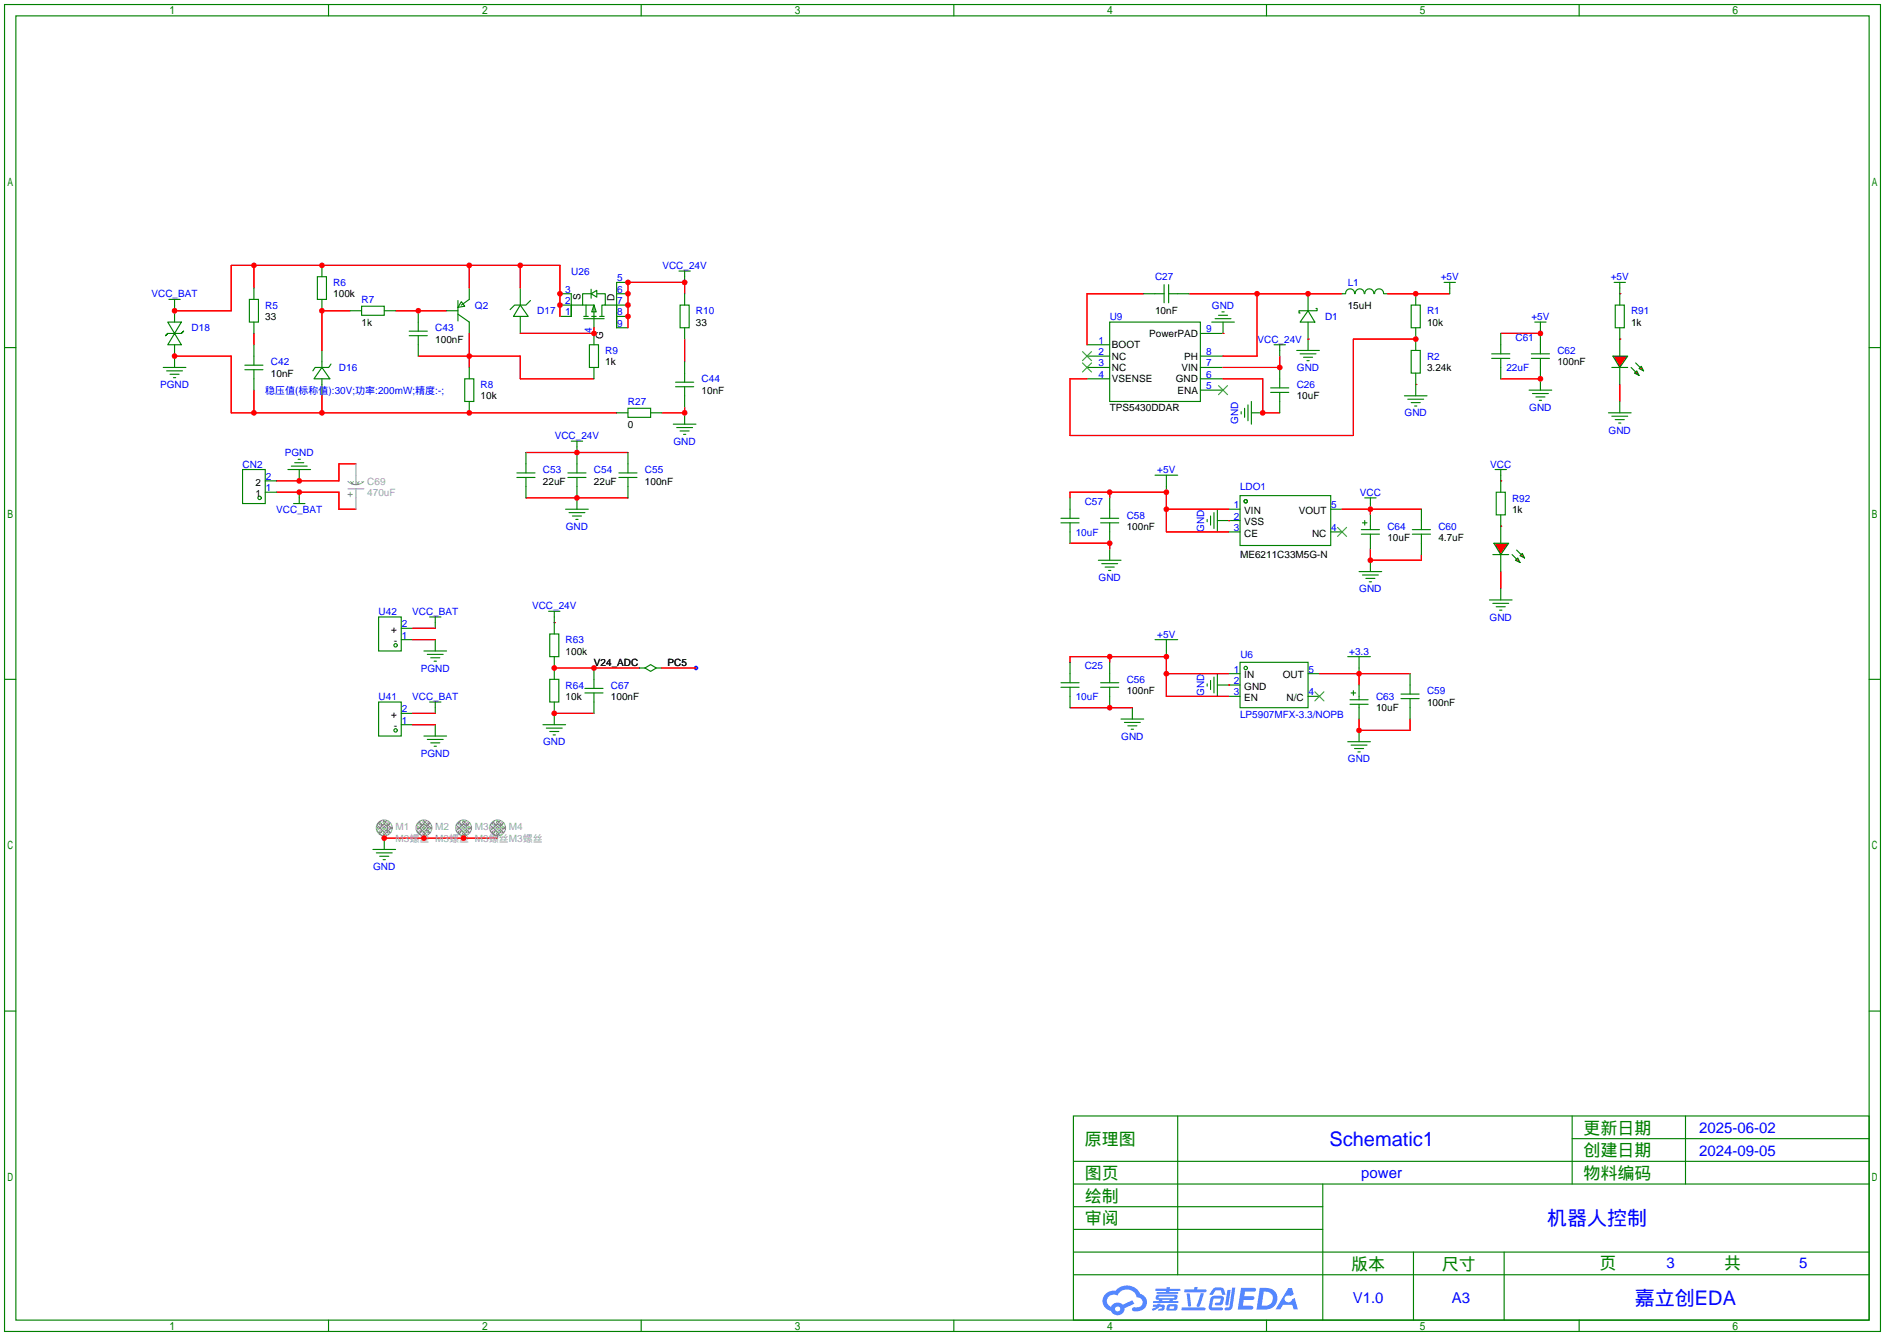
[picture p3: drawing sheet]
<svg xmlns="http://www.w3.org/2000/svg" width="422mm" height="299mm" viewBox="0 0 422 299" stroke-linecap="round" stroke-linejoin="round" font-family="sans-serif">
<circle cx="156" cy="149.6" r=".51" fill="#00f"/>
<g fill="none" stroke="#008000" stroke-width=".25">
<path d="M1 1h420.4v297.2h-420.4zM3.6 3.6h415.2v292.1h-415.2zM73.6 1v2.6M143.7 1v2.6M213.7 1v2.6M283.8 1v2.6M353.9 1v2.6M1 77.9h2.6M418.8 77.9h2.6M1 152.1h2.6M418.8 152.1h2.6M1 226.4h2.6"/>
<path d="M418.8 226.4h2.6M240.5 249.9h178.3v45.8h-178.3zM263.9 249.9v35.6M352.3 249.9v15.3M352.3 255h66.5M377.7 249.9v15.3M240.5 270.3h55.9M240.5 265.2h178.3M240.5 275.3h55.9M240.5 260.1h178.3M296.4 265.2v30.5M73.6 295.7v2.5"/>
<path d="M143.7 295.7v2.5M213.7 295.7v2.5M240.5 285.5h178.3M240.5 280.4h178.3M283.8 295.7v2.5M316.7 280.4v15.3M337.1 280.4v15.3M353.9 295.7v2.5"/>
</g>
<g fill="#5487ff">
<path d="M278.1 288.4h2.7a.48 .48 0 0 1 .7 .4 .48 .48 0 0 1-.7 .5h-1.8l-.2 1h1.9a.43 .43 0 0 1 .4 .5 .43 .43 0 0 1-.5 .4h-1.9l-.2 1.2h1.7a.45 .45 0 0 1 .6 .2 .45 .45 0 0 1-.2 .6l-3.2 .1z"/>
<path d="M288.7 288.5h.8l.4 1.4-.7 .4a.84 .84 0 0 0-1.2 .2 .84 .84 0 0 0 .3 1.2 .84 .84 0 0 0 1.1-.4l.1-.3 .6-.3 .7 2.5h-.9l-.3-1h-2.1l-.6 1h-1.1z"/>
<path d="M275.1 288.9h.7l-.5 3.2a.36 .36 0 0 1-.4 .3 .36 .36 0 0 1-.3-.4z"/>
<path d="M276.1 288.4h.7l-.6 4.3a1.13 1.13 0 0 1-1.8 .6l.2-.4 .7-.1 .2-.2z"/>
<path d="M271.8 288.7l.6-.3 1-.1a.77 .77 0 0 1 .9 .6l.3 .9-.2 .2h-.5l-.3-.9-.2-.1h-1l-.7 1h-.6z"/>
<path d="M271.4 290.5l.5-.3h1.7a.81 .81 0 0 1 .7 .5 .81 .81 0 0 1-.2 .9 .81 .81 0 0 1-.9 .8h-.7a.32 .32 0 0 1-.3-.4 .32 .32 0 0 1 .4-.3h.7l.3-.9-1.7 .1-.3 1.9h2.2a.32 .32 0 0 1 .3 .4 .32 .32 0 0 1-.4 .3h-2.3l-.4-.4-.1-.5z"/>
<path d="M264.8 292.8h5a.33 .33 0 0 1 .4 .4 .33 .33 0 0 1-.4 .3h-4.9l-.1-.2z"/>
<path d="M269.1 289.6h.7l-.6 2.1a.98 .98 0 0 1-.8 1l-.3-.3z"/>
<path d="M265.9 289.7h.7l.3 2.6a.34 .34 0 0 1-.3 .3 .34 .34 0 0 1-.4-.2z"/>
<path d="M265.4 288.8h2.2l.2-.6h.6l-.1 .6h1.8a.32 .32 0 0 1 .3 .3 .32 .32 0 0 1-.4 .3h-4.5l-.1-.1z"/>
<path d="M258.4 292.2h.9l.1-.2h.7l-.1 .2h.9l.1 .2-.1 .9-1.3 .2v-.4h.6l.1-.4a.68 .68 0 0 0-.9 .4l-1.1 .5-.2-.5 1-.4h-.8z"/>
<path d="M259 288.6h2.4l.1-.3h.7l-.1 .3h2.2l.3 .3-.3 .2h-2.2l-.1 .3h1.8l.2 .2-.2 .2h-4.5l-.1-.4h2l.1-.3h-2.3l-.1-.1z"/>
<path d="M282.3 288.4l-.7 4.9h1.6a2.5 2.5 0 0 0 3.1-2.5 2.5 2.5 0 0 0-3.1-2.4zM283.2 289.3a1.65 1.65 0 0 1 2 1.7 1.65 1.65 0 0 1-2.2 1.4h-.3z"/>
<path d="M259.1 290.2l-.1 .7 .6 .2 .1 .3h-1.3l.1 .4h5.4l.2-.2-.2-.2h-1.2l.2-.3a.7 .7 0 0 0 .8-.2 .7 .7 0 0 0 0-.9h-4.1zM259.7 290.4l3.5 .1-.2 .3h-3.2zM260.4 291.1h1.7l-.2 .3h-1.4z"/>
<path d="M261.6 292.3a1.05 1.05 0 0 0-.1 1.2 2.91 2.91 0 0 0 2.2-.2 .98 .98 0 0 0 0-1.1l-1.6-.1zM262.2 292.6h.8l.1 .3-.2 .2h-.8z"/>
<path d="M247.8 289.7a2.23 2.23 0 0 0-.6 2.3 2.23 2.23 0 0 0 1.8 1.6 1.58 1.58 0 0 0 1.7 1 1.58 1.58 0 0 0 1.3-1.6l2.2-1-.5-.8-2.1 1a1.65 1.65 0 0 0-2.6 .5 1.47 1.47 0 0 1-.8-2.1 1.47 1.47 0 0 1 2.2-.4 2.3 2.3 0 0 1 2.3-1.4 2.3 2.3 0 0 1 2.1 1.8 1.12 1.12 0 0 1 1.3 1 1.12 1.12 0 0 1-1.2 1.2h-.7a.45 .45 0 0 0-.5 .3 .45 .45 0 0 0 .4 .6 2.21 2.21 0 0 0 2.2-.6 2.21 2.21 0 0 0 .5-2.3 2.13 2.13 0 0 0-1.3-1 3.3 3.3 0 0 0-5.5-.7l-1.2 .1zM249.9 293.2a.57 .57 0 0 1 1.1 0 .57 .57 0 0 1-1.1 0z"/>
</g>
<g fill="none" stroke="#008000" stroke-width=".25">
<path d="M37.6 74.7l-.5 .5 .5-.5M37.6 72.1h3l-1.5 2.6zM37.6 74.7h3M37.8 67.1h2.6M39.1 74.7l1.5 2.5h-3zM39.1 67.1v5M39.1 77.2v5.1M40.6 74.7l.5-.5-.5 .5M72.1 78.5v3.8M100.1 69.6h2.5M102.6 70.4l2.6 1.7v2.6M102.6 67.3v4.6"/>
<path d="M103.4 67.6l.7 1-1.5 .2zM105.2 64.5v2.6l-1.8 1.2M116.6 68.3l1.8 2.6h-3.3zM116.6 64.5v3.8M116.6 70.9v3.8M118.9 67.3l-1 1h-2.6l-1 1M125.5 65.8h2.5v5.1v-2.6h2.6M125.5 70.9h2.5M125.5 68.3h2.5M130.8 71.4h4.6M130.8 70.9h1M131.3 68.3v2.6"/>
<path d="M132.3 65.8h-1.7v2.5h2.5v5.1M132.5 65.8l1.2-.8v1.5zM132.5 64.8v2M132.6 70.9h1M133.1 68.3l.5 1.6h-1zM133.9 65.8h1.7v2.5h-.7v2.6M134.4 70.9h1M138.2 65.8h2.5M138.2 70.9h2.5M138.2 68.3h2.5M138.2 73.4h2.5M140.7 63.2h-2.5v10.2v-5.1h-2.6"/>
<path d="M152.1 60.7h2.6M153.4 60.7v2.5M243.6 77.2h5.1M243.6 79.8h5.1M248.7 72.1h20.3v17.8h-20.3zM269 79.8h5.1M271.5 72.1h5.1M272.3 71.4h3.5M273 70.6h2.1M273.8 69.9h.5M274.1 72.1v2.6h-5.1M285.5 77.2h2.5"/>
<path d="M286.8 77.2v2.6M290.6 78.5h5.1M291.3 79.2h3.6M293.1 69.6l1.5 2.5h-3.3zM293.1 69.6h-2v.5h.2M293.1 65.8v3.8M293.1 72.1v6.4M294.9 69.1h.2v.5h-2M303.6 65.8a1.01 1.01 0 0 0-1.1-1.1 1.01 1.01 0 0 0-1 1.1h-.8M303.7 65.8a1.01 1.01 0 0 1 1-1.1 1.01 1.01 0 0 1 1 1.1M305.8 65.8a1.01 1.01 0 0 1 1-1.1 1.01 1.01 0 0 1 1.1 1.1M308 65.8a1.01 1.01 0 0 1 1-1.1 1.01 1.01 0 0 1 1 1.1"/>
<path d="M310.1 65.8h.8M323.6 63.2h2.5M324.9 63.2v2.6M343.9 72.1h2.6M345.2 72.1v2.6M363 75.9v3.9M36.6 82.3h5.1M37.3 83.1h3.6M38.1 83.8h2M38.9 84.6h.5M72.1 82.3l1.8 2.5h-3.5zM72.1 84.8v3.8"/>
<path d="M74.2 81.5l-.5 .8h-3.1l-.5 .8M128 98.8h2.6M129.3 98.8v2.5M150.9 95h5.1M151.6 95.8h3.6M152.4 96.5h2M153.2 97.3h.5M153.4 92.5v2.5M243.6 82.3h5.1M243.6 84.8h5.1M269 82.3h5.1M269 84.8h5.1"/>
<path d="M269 87.4h5.1M278.1 92.2v.5M278.9 91.4v2.1M279.7 90.7v3.5M280.4 92.5h2.6M280.4 89.9v5.1M292.1 80h2M292.9 80.8h.5M314.7 88.6h5.1M315.5 89.4h3.5M316.2 90.2h2.1M317 90.9h.5"/>
<path d="M317.2 86.1v2.5M342.6 87.4h5.1M343.4 88.1h3.6M344.2 88.9h2M344.9 89.7h.5M345.2 84.8v2.6M361.2 82.3h3.5M363 82.3v3.8M54.4 105.2h5v7.6h-5zM59.4 110.2h2.6M59.4 107.7h2.6M64.5 105.2h5.1"/>
<path d="M65.3 104.4h3.5M65.8 112.8h2.5M66 103.6h2.1M66.8 102.9h.5M67.1 105.2v2.5M67.1 110.2v2.6M126.7 114h5.1M127.5 114.8h3.6M128.3 115.6h2M129 116.3h.5M129.3 111.5v2.5M258.8 106.4h5.1"/>
<path d="M261.4 106.4v3.8M270.5 116.3v.5M271.3 115.6v2M272 114.8v3.6M272.8 114v5.1M272.8 116.6h5.1M275.3 114h2.6M275.3 119.1h2.6M277.9 111h20.3v11.2h-20.3zM298.2 114h2.5M298.2 119.1h2.5M305.1 118.6h4"/>
<path d="M305.1 119.6h4M305.3 117.1h1M305.8 111.5h2.6M305.8 116.6v1M307.1 111.5v2.5M307.1 115.3v3.3M307.1 119.6v3.3M84.8 138.2h5.1v7.6h-5.1zM96.3 138.2h2.5M97.5 138.2v2.5M122.9 136.9h2.6M124.2 136.9v2.5"/>
<path d="M246.1 125.5h5.1M246.9 126.2h3.5M247.6 127h2.1M248.4 127.8h.5M248.7 122.9v2.6M304.5 128h5.1M305.3 128.8h3.6M306.1 129.5h2M306.8 130.3h.5M307.1 125.5v2.5M84.8 157.2h5.1v7.6h-5.1zM89.9 143.3h2.6"/>
<path d="M89.9 159.8h2.6M89.9 140.7h2.6M95 145.8h5.1M95.8 146.6h3.5M96.3 157.2h2.5M96.5 147.3h2.1M97.3 148.1h.5M97.5 143.3v2.5M97.5 157.2v2.6M124.2 159.8v2.5M143.3 149.6h1.2M144.5 149.6l1.3-.8 1.3 .8-1.3 .8z"/>
<path d="M147.1 149.6h1.2M253.7 158.5v2.5M258.8 143.3h5.1M261.4 143.3v3.8M270.5 153.2v.5M271.3 152.4v2M272 151.6v3.6M272.8 153.4h5.1M272.8 150.9v5.1M275.3 150.9h2.6M275.3 156h2.6M277.9 148.3h15.2v10.2h-15.2z"/>
<path d="M293.1 150.9h2.6M293.1 156h2.6M302 147.1h5.1M302.5 156.7h4.1M302.5 157.7h4.1M302.8 155.2h1M303.3 154.7v1M304.5 147.1v3.8M304.5 153.4v3.3M304.5 157.7v3.3M89.9 162.3h2.6M95 164.8h5.1"/>
<path d="M95.8 165.6h3.5M96.5 166.4h2.1M97.3 167.1h.5M97.5 162.3v2.5M121.7 162.3h5M122.4 163.1h3.6M123.2 163.8h2M124 164.6h.5M251.2 161h5.1M252 161.8h3.5M252.7 162.6h2.1M253.5 163.3h.5"/>
<path d="M302 166.1h5.1M302.8 166.9h3.5M303.5 167.6h2.1M304.3 168.4h.5M304.5 163.6v2.5M83.6 190.2h5M84.3 191h3.6M85.1 191.8h2M85.9 192.5h.5M86.1 187.7v2.5"/>
<circle cx="58.2" cy="111.5" r=".38"/>
<circle cx="279.1" cy="112.3" r=".38"/>
<circle cx="88.6" cy="144.5" r=".38"/>
<circle cx="279.1" cy="149.6" r=".38"/>
<circle cx="88.6" cy="163.6" r=".38"/>
</g>
<path d="M242.6 78.7l2 2.1M244.6 78.7l-2 2.1M242.6 81.3l2 2M244.6 81.3l-2 2M273 86.4l2.1 2M275.1 86.4l-2.1 2M299.7 118.1l2.1 2M301.8 118.1l-2.1 2M294.6 154.9l2.1 2.1M296.7 154.9l-2.1 2.1" fill="none" stroke="#3c3" stroke-width=".25"/>
<g fill="none" stroke="#f00" stroke-width=".25">
<path d="M56.9 59.4v5.1M105.2 59.4v5.1M116.6 59.4v5.1M39.1 79.8h12.7v12.7h86.4M39.1 69.6h12.7v-10.2h73.7v11.5M56.9 74.7v2.5M78.5 69.6h-6.4v8.9M88.6 69.6h11.5M93.7 79.8h22.9v5h16.5M105.2 74.7v7.6M133.1 73.4v1.3h-16.5M153.4 65.8v-2.6h-12.7v10.2"/>
<path d="M153.4 75.9v5.1M256.3 65.8h-12.7v11.4M266.4 65.8h34.3M274.1 74.7h.1M281.7 65.8v14h-7.6M286.8 79.8v2.5h-12.7M293.1 75.9h.1M310.9 65.8h14M317.2 75.9h-13.9v21.6h-63.5v-12.7h3.8M336.3 74.7h8.9M56.9 87.4v5.1M72.1 88.6v3.9"/>
<path d="M153.4 91.2v1.3h-5.1M274.1 84.8h8.9v7.7h3.8M317.2 86.1h.1M336.3 84.8h8.9M363 86.1v3.8M62 110.2h13.9v3.8h3.9M79.8 103.9h-3.9v3.8h-13.9M117.9 111.5h22.8M117.9 101.3h22.8M239.8 111.5v-1.3h21.6v8.9h13.9M248.7 110.2v1.3M261.4 114h13.9"/>
<path d="M275.3 116.6h.1M300.7 114h17.8M307.1 114v1.3M124.2 139.4h.1M239.8 121.7h8.9v1.2M307.1 122.9v2.6h11.4v-1.3M92.5 159.8h5M92.5 140.7h5M92.5 143.3h5M124.2 159.8h8.9M124.2 149.6h19.1M148.3 149.6h7.7"/>
<path d="M239.8 148.3v-1.2h21.6v8.9h13.9M239.8 158.5h13.9M248.7 147.1v1.2M261.4 150.9h13.9M275.3 153.4h.1M295.7 150.9h20.3M304.5 150.9v2.5M92.5 162.3h5M304.5 161v2.6h11.5v-2.6M86.1 187.7h25.4"/>
</g>
<g fill="#f00" stroke="#008000" stroke-width=".25">
<path d="M361.4 79.8h3.3l-1.7 2.5z"/>
<path d="M367.3 82.6l.5-.6 .5 1.1z"/>
<path d="M366.3 83.6l.5-.5 .5 1z"/>
</g>
<path d="M361.7 63.2h2.5M363 63.2v2.6M360.4 92.5h5.1M361.2 93.2h3.5M361.9 94h2.1M362.7 94.7h.5M363 89.9v2.6M365.5 82.3l1 1M366.5 81.3l1 1M336.3 117.9v3.8M334.5 124.2h3.6M336.3 124.2v3.8" fill="none" stroke="#008000" stroke-width=".25"/>
<path d="M363 75.9h.1M363 65.8h.1M336.3 128v3.8" fill="none" stroke="#f00" stroke-width=".25"/>
<g fill="#f00" stroke="#008000" stroke-width=".25">
<path d="M334.8 121.7h3.3l-1.8 2.5z"/>
<path d="M340.6 124.5l.5-.5 .5 1z"/>
<path d="M339.6 125.5l.5-.5 .5 1z"/>
</g>
<g fill="none" stroke="#008000" stroke-width=".25">
<path d="M72.1 59.4v2.6M55.9 67.1h2v5h-2zM56.9 64.5v2.6M56.9 72.1v2.6M56.9 77.2v4.6M71.1 62h2.1v5.1h-2.1zM72.1 67.1v2.5M78.5 69.6h2.5M81 68.6h5.1v2h-5.1zM86.1 69.6h2.5M91.7 75.2h4.1M91.7 74.2h4.1"/>
<path d="M93.7 69.6v4.6M93.7 75.2v4.6M132.1 77.2h2v5.1h-2zM133.1 74.7v2.5M152.4 68.3h2v5.1h-2zM153.4 65.8v2.5M153.4 73.4v2.5M256.3 65.8h4.6M260.9 63.8v4M261.9 65.8h4.5M261.9 63.8v4M316.2 78.5h2.1v5.1h-2.1z"/>
<path d="M316.2 68.3h2.1v5.1h-2.1zM317.2 65.8v2.5M317.2 73.4v5.1M334.3 79.2h4M336.3 74.7v4.5M343.2 79.2h4M345.2 74.7v4.5M361.9 68.3h2.1v5.1h-2.1zM363 65.8v2.5M363 73.4v2.5M54.9 82.8h4M54.9 81.8h4"/>
<path d="M56.9 82.8v4.6M104.1 84.8h2.1v5.1h-2.1zM105.2 82.3v2.5M105.2 89.9v2.6M133.1 82.3v2.5M138.2 92.5h2.5M140.7 91.4h5.1v2.1h-5.1zM145.8 92.5h2.5M151.4 86.6h4M151.4 85.6h4M153.4 81v4.6M153.4 86.6v4.6"/>
<path d="M284.7 87.9h4.1M284.7 86.9h4.1M286.8 82.3v4.6M286.8 87.9v4.6M317.2 83.6v2.5M334.3 80.3h4M336.3 80.3v4.5M343.2 80.3h4M345.2 80.3v4.5M115.8 106.9h4.1M115.8 105.9h4.1M117.9 101.3v4.6"/>
<path d="M117.9 106.9v4.6M127.3 106.9h4M127.3 105.9h4M129.3 101.3v4.6M129.3 106.9v4.6M138.7 106.9h4M138.7 105.9h4M140.7 101.3v4.6M140.7 106.9v4.6M237.7 117.1h4.1M237.7 116.1h4.1M239.8 111.5v4.6"/>
<path d="M239.8 117.1v4.6M246.6 117.1h4.1M246.6 116.1h4.1M248.7 111.5v4.6M248.7 117.1v4.6M316.5 119.6h4M316.5 118.6h4M318.5 114v4.6M318.5 119.6v4.6M335 105.2h2.6M335.3 110.2h2v5.1h-2zM336.3 105.2v5"/>
<path d="M336.3 115.3v2.6M124.2 139.4v2.6M333.8 134.4h5M334.5 135.1h3.6M335.3 135.9h2M336 136.7h.5M336.3 131.8v2.6M338.8 124.2l1.1 1M339.9 123.2l1 1M123.2 142h2v5.1h-2zM123.2 152.1h2v5.1h-2zM124.2 147.1v5"/>
<path d="M124.2 157.2v2.6M131.1 155.2h4M131.1 154.2h4M133.1 149.6v4.6M133.1 155.2v4.6M237.7 153.9h4.1M237.7 152.9h4.1M239.8 148.3v4.6M239.8 153.9v4.6M246.6 153.9h4.1M246.6 152.9h4.1M248.7 148.3v4.6"/>
<path d="M248.7 153.9v4.6M313.9 156.5h4.1M313.9 155.4h4.1M316 150.9v4.5M316 156.5v4.5"/>
</g>
<path d="M336.3 117.9h.1M336.3 107.7h.1" fill="none" stroke="#f00" stroke-width=".25"/>
<g fill="none" stroke="#999" stroke-width=".25">
<path d="M78 107.8a2.54 2.54 0 0 0 3.5 0M78 109.5h3.5M78 110.7h1M78.5 110.2v1.1M79.8 103.9v4.6M79.8 109.5v4.5M86.1 187.2v.5M95 187.2v.5M103.9 187.2v.5M111.5 187.2v.5"/>
<circle cx="84.8" cy="185.4" r=".25"/>
<circle cx="85.2" cy="184.5" r=".25"/>
<circle cx="85.2" cy="186.3" r=".25"/>
<circle cx="86.1" cy="184.2" r=".25"/>
<circle cx="86.1" cy="186.7" r=".25"/>
<circle cx="86.1" cy="185.4" r="1.78"/>
<circle cx="86.1" cy="185.4" r=".76"/>
<circle cx="87" cy="184.5" r=".25"/>
<circle cx="87" cy="186.3" r=".25"/>
<circle cx="87.4" cy="185.4" r=".25"/>
<circle cx="93.7" cy="185.4" r=".25"/>
<circle cx="94.1" cy="186.3" r=".25"/>
<circle cx="94.1" cy="184.5" r=".25"/>
<circle cx="95" cy="184.2" r=".25"/>
<circle cx="95" cy="186.7" r=".25"/>
<circle cx="95" cy="185.4" r="1.78"/>
<circle cx="95" cy="185.4" r=".76"/>
<circle cx="95.9" cy="186.3" r=".25"/>
<circle cx="95.9" cy="184.5" r=".25"/>
<circle cx="96.3" cy="185.4" r=".25"/>
<circle cx="102.6" cy="185.4" r=".25"/>
<circle cx="103" cy="186.3" r=".25"/>
<circle cx="103" cy="184.5" r=".25"/>
<circle cx="103.9" cy="184.2" r=".25"/>
<circle cx="103.9" cy="186.7" r=".25"/>
<circle cx="103.9" cy="185.4" r="1.78"/>
<circle cx="103.9" cy="185.4" r=".76"/>
<circle cx="104.8" cy="186.3" r=".25"/>
<circle cx="104.8" cy="184.5" r=".25"/>
<circle cx="105.2" cy="185.4" r=".25"/>
<circle cx="110.2" cy="185.4" r=".25"/>
<circle cx="110.6" cy="186.3" r=".25"/>
<circle cx="110.6" cy="184.5" r=".25"/>
<circle cx="111.5" cy="184.2" r=".25"/>
<circle cx="111.5" cy="186.7" r=".25"/>
<circle cx="111.5" cy="185.4" r="1.78"/>
<circle cx="111.5" cy="185.4" r=".76"/>
<circle cx="112.4" cy="186.3" r=".25"/>
<circle cx="112.4" cy="184.5" r=".25"/>
<circle cx="112.8" cy="185.4" r=".25"/>
</g>
<g fill="none" stroke="#999" stroke-width=".22">
<path d="M78.5 107.8l.7 .7M79.2 107.8l-.5 .5M79.8 107.8l.6 .7M80.5 107.8l-.7 .7M81.1 107.8l.2 .2M84.4 184.8l2.3 2.3M85 184l2.5 2.5M85.5 185l1 1.1M85.5 183.8l-1.1 1M85.9 183.7l2 2M86.4 184.7l.4 .4M86.5 184.8l-1 1"/>
<path d="M86.7 183.8l-2.3 2.3 1.1 1M86.8 185.7l-.4 .4M87.5 184.3l-2.5 2.5M87.9 185.2l-2 2M93.3 184.8l2.3 2.3M93.9 184l2.5 2.5M94.3 185l1.1 1.1M94.4 183.8l-1.1 1M94.8 183.7l2 2M95.3 184.7l.4 .4M95.4 184.8l-1.1 1M95.6 183.8l-2.3 2.3 1.1 1"/>
<path d="M95.7 185.7l-.4 .4M96.4 184.3l-2.5 2.5M96.8 185.2l-2 2M102.2 184.8l2.3 2.3M102.8 184l2.5 2.5M103.2 185l1.1 1.1M103.3 183.8l-1.1 1M103.6 183.7l2 2M104.2 184.7l.4 .4M104.3 184.8l-1.1 1M104.5 183.8l-2.3 2.3 1.1 1M104.6 185.7l-.4 .4"/>
<path d="M105.3 184.3l-2.5 2.5M105.6 185.2l-2 2M109.8 184.8l2.3 2.3M110.4 184l2.5 2.5M110.9 185l1 1.1M110.9 183.8l-1.1 1M111.3 183.7l2 2M111.8 184.7l.4 .4M111.9 184.8l-1 1M112.1 183.8l-2.3 2.3 1.1 1M112.2 185.7l-.4 .4M112.9 184.3l-2.5 2.5"/>
<path d="M113.3 185.2l-2 2"/>
</g>
<g fill="#f00">
<circle cx="261.4" cy="150.9" r=".63"/>
<circle cx="261.4" cy="147.1" r=".63"/>
<circle cx="248.7" cy="147.1" r=".63"/>
<circle cx="248.7" cy="158.5" r=".63"/>
<circle cx="304.5" cy="163.6" r=".63"/>
<circle cx="304.5" cy="150.9" r=".63"/>
<circle cx="286.8" cy="82.3" r=".63"/>
<circle cx="283" cy="92.5" r=".63"/>
<circle cx="281.7" cy="65.8" r=".63"/>
<circle cx="293.1" cy="65.8" r=".63"/>
<circle cx="317.2" cy="75.9" r=".63"/>
<circle cx="317.2" cy="65.8" r=".63"/>
<circle cx="307.1" cy="114" r=".63"/>
<circle cx="72.1" cy="69.6" r=".63"/>
<circle cx="93.7" cy="69.6" r=".63"/>
<circle cx="105.2" cy="79.8" r=".63"/>
<circle cx="133.1" cy="74.7" r=".63"/>
<circle cx="39.1" cy="69.6" r=".63"/>
<circle cx="56.9" cy="59.4" r=".63"/>
<circle cx="72.1" cy="59.4" r=".63"/>
<circle cx="105.2" cy="59.4" r=".63"/>
<circle cx="116.6" cy="59.4" r=".63"/>
<circle cx="125.5" cy="65.8" r=".63"/>
<circle cx="125.5" cy="68.3" r=".63"/>
<circle cx="140.7" cy="63.2" r=".63"/>
<circle cx="140.7" cy="65.8" r=".63"/>
<circle cx="153.4" cy="63.2" r=".63"/>
<circle cx="140.7" cy="68.3" r=".63"/>
<circle cx="140.7" cy="70.9" r=".63"/>
<circle cx="129.3" cy="111.5" r=".63"/>
<circle cx="129.3" cy="101.3" r=".63"/>
<circle cx="261.4" cy="114" r=".63"/>
<circle cx="261.4" cy="110.2" r=".63"/>
<circle cx="248.7" cy="110.2" r=".63"/>
<circle cx="248.7" cy="121.7" r=".63"/>
<circle cx="307.1" cy="125.5" r=".63"/>
<circle cx="153.4" cy="92.5" r=".63"/>
<circle cx="39.1" cy="79.8" r=".63"/>
<circle cx="56.9" cy="92.5" r=".63"/>
<circle cx="72.1" cy="92.5" r=".63"/>
<circle cx="105.2" cy="92.5" r=".63"/>
<circle cx="67.1" cy="107.7" r=".63"/>
<circle cx="67.1" cy="110.2" r=".63"/>
<circle cx="345.2" cy="74.7" r=".63"/>
<circle cx="345.2" cy="84.8" r=".63"/>
<circle cx="133.1" cy="149.6" r=".63"/>
<circle cx="124.2" cy="149.6" r=".63"/>
<circle cx="124.2" cy="159.8" r=".63"/>
<circle cx="95" cy="187.7" r=".63"/>
<circle cx="86.1" cy="187.7" r=".63"/>
<circle cx="103.9" cy="187.7" r=".63"/>
</g>
<g font-size="4.5" fill="#00f">
<text x="297.9" y="256.7">Schematic1</text>
<text x="346.7" y="274.4">机器人控制</text>
<text x="366.4" y="292.2">嘉立创EDA</text>
</g>
<g font-size="3.8" fill="#008000">
<text x="243.1" y="256.4">原理图</text>
<text x="354.8" y="253.9">更新日期</text>
<text x="354.8" y="259">创建日期</text>
<text x="243.1" y="269.1">绘制</text>
<text x="243.1" y="264">图页</text>
<text x="354.8" y="264">物料编码</text>
<text x="243.1" y="274.2">审阅</text>
<text x="302.8" y="284.4">版本</text>
<text x="323.1" y="284.4">尺寸</text>
<text x="358.4" y="284.1">页</text>
<text x="386.3" y="284.1">共</text>
</g>
<g font-size="3.4" fill="#00f">
<text x="380.7" y="253.7">2025-06-02</text>
<text x="305.1" y="263.9">power</text>
<text x="380.7" y="258.8">2024-09-05</text>
<text x="373.5" y="283.9">3</text>
<text x="403.2" y="283.9">5</text>
<text x="303.1" y="291.8">V1.0</text>
<text x="325.3" y="291.8">A3</text>
</g>
<g font-size="2.2" fill="#00f">
<text x="74.7" y="64.1">R6</text>
<text x="126.6" y="65.6">3</text>
<text x="128" y="61.5">U26</text>
<text x="138.3" y="63">5</text>
<text x="138.3" y="65.6">6</text>
<text x="148.4" y="60.3">VCC_24V</text>
<text x="258.8" y="62.8">C27</text>
<text x="302" y="64.1">L1</text>
<text x="322.8" y="62.8">+5V</text>
<text x="360.9" y="62.8">+5V</text>
<text x="33.9" y="66.6">VCC_BAT</text>
<text x="59.4" y="69.1">R5</text>
<text x="81" y="67.9">R7</text>
<text x="106.4" y="69.1">Q2</text>
<text x="120.4" y="70.4">D17</text>
<text x="126.6" y="70.7">1</text>
<text x="126.6" y="68.1">2</text>
<text x="138.3" y="68.1">7</text>
<text x="138.3" y="70.7">8</text>
<text x="156" y="70.4">R10</text>
<text x="248.7" y="71.7">U9</text>
<text x="271.6" y="69.1">GND</text>
<text x="296.9" y="71.7">D1</text>
<text x="319.8" y="70.4">R1</text>
<text x="343.2" y="71.7">+5V</text>
<text x="365.5" y="70.4">R91</text>
<text x="42.9" y="74.2">D18</text>
<text x="97.5" y="74.2">C43</text>
<text x="132.6" y="74.7" transform="rotate(-90 132.6 74.7)">4</text>
<text x="138.3" y="73.2">9</text>
<text x="246.2" y="77">1</text>
<text x="270.3" y="74.5">9</text>
<text x="281.8" y="76.8">VCC_24V</text>
<text x="339.6" y="76.3">C61</text>
<text x="60.7" y="81.8">C42</text>
<text x="75.9" y="83.1">D16</text>
<text x="135.6" y="79.3">R9</text>
<text x="246.2" y="79.5">2</text>
<text x="246.2" y="82.1">3</text>
<text x="270.3" y="82.1">7</text>
<text x="270.3" y="79.5">8</text>
<text x="290.6" y="83.1">GND</text>
<text x="319.8" y="80.6">R2</text>
<text x="337.6" y="83.1">22uF</text>
<text x="349" y="79.3">C62</text>
<text x="35.9" y="86.9">PGND</text>
<text x="59.4" y="88.2">稳压值(标称值):30V;功率:200mW;精度:-;</text>
<text x="107.7" y="86.9">R8</text>
<text x="157.2" y="85.7">C44</text>
<text x="246.2" y="84.6">4</text>
<text x="270.3" y="87.2">5</text>
<text x="270.3" y="84.6">6</text>
<text x="290.6" y="86.9">C26</text>
<text x="140.7" y="90.7">R27</text>
<text x="277.4" y="94.9" transform="rotate(-90 277.4 94.9)">GND</text>
<text x="314.8" y="93.3">GND</text>
<text x="342.7" y="92">GND</text>
<text x="124.3" y="98.4">VCC_24V</text>
<text x="150.9" y="99.6">GND</text>
<text x="360.5" y="97.1">GND</text>
<text x="54.4" y="104.7">CN2</text>
<text x="59.6" y="107.5">2</text>
<text x="63.8" y="102.2">PGND</text>
<text x="121.7" y="106">C53</text>
<text x="133.1" y="106">C54</text>
<text x="144.5" y="106">C55</text>
<text x="259.3" y="106">+5V</text>
<text x="333.9" y="104.7">VCC</text>
<text x="59.6" y="110">1</text>
<text x="243.1" y="113.1">C57</text>
<text x="276.5" y="113.8">1</text>
<text x="277.9" y="109.8">LDO1</text>
<text x="298.3" y="113.8">5</text>
<text x="304.7" y="111.1">VCC</text>
<text x="338.8" y="112.3">R92</text>
<text x="61.9" y="114.9">VCC_BAT</text>
<text x="126.8" y="118.7">GND</text>
<text x="241" y="119.9">10uF</text>
<text x="252.5" y="116.1">C58</text>
<text x="269.8" y="119.1" transform="rotate(-90 269.8 119.1)">GND</text>
<text x="276.5" y="116.4">2</text>
<text x="276.5" y="118.9">3</text>
<text x="298.3" y="118.9">4</text>
<text x="310.9" y="118.7">C64</text>
<text x="322.3" y="118.7">C60</text>
<text x="246.2" y="130.1">GND</text>
<text x="84.8" y="137.7">U42</text>
<text x="92.4" y="137.7">VCC_BAT</text>
<text x="119.2" y="136.5">VCC_24V</text>
<text x="304.6" y="132.6">GND</text>
<text x="90" y="143">1</text>
<text x="90" y="140.5">2</text>
<text x="259.3" y="142.8">+5V</text>
<text x="333.8" y="139">GND</text>
<text x="126.7" y="144.1">R63</text>
<text x="243.1" y="149.9">C25</text>
<text x="278" y="147.3">U6</text>
<text x="302.3" y="146.6">+3.3</text>
<text x="94.3" y="150.4">PGND</text>
<text x="126.7" y="154.2">R64</text>
<text x="136.9" y="154.2">C67</text>
<text x="252.5" y="153">C56</text>
<text x="269.8" y="155.9" transform="rotate(-90 269.8 155.9)">GND</text>
<text x="276.5" y="150.7">1</text>
<text x="276.5" y="153.2">2</text>
<text x="276.5" y="155.7">3</text>
<text x="293.2" y="155.7">4</text>
<text x="293.2" y="150.7">5</text>
<text x="319.8" y="155.5">C59</text>
<text x="84.8" y="156.8">U41</text>
<text x="90" y="159.6">2</text>
<text x="92.4" y="156.8">VCC_BAT</text>
<text x="241" y="156.8">10uF</text>
<text x="277.9" y="160.8">LP5907MFX-3.3/NOPB</text>
<text x="308.4" y="156.8">C63</text>
<text x="90" y="162.1">1</text>
<text x="121.7" y="166.9">GND</text>
<text x="251.3" y="165.7">GND</text>
<text x="94.3" y="169.5">PGND</text>
<text x="302.1" y="170.7">GND</text>
<text x="83.6" y="194.9">GND</text>
</g>
<g font-size="2.2">
<text x="59.4" y="71.7">33</text>
<text x="74.7" y="66.6">100k</text>
<text x="130.1" y="67.3" transform="rotate(-90 130.1 67.3)">S</text>
<text x="137.7" y="67.4" transform="rotate(-90 137.7 67.4)">D</text>
<text x="258.8" y="70.4">10nF</text>
<text x="302" y="69.1">15uH</text>
<text x="81" y="73">1k</text>
<text x="97.5" y="76.8">100nF</text>
<text x="135.2" y="75.9" transform="rotate(-90 135.2 75.9)">G</text>
<text x="156" y="73">33</text>
<text x="257.5" y="75.5">PowerPAD</text>
<text x="319.8" y="73">10k</text>
<text x="365.5" y="73">1k</text>
<text x="135.6" y="81.8">1k</text>
<text x="249.2" y="78">BOOT</text>
<text x="249.2" y="80.6">NC</text>
<text x="249.2" y="83.1">NC</text>
<text x="264.7" y="83.1">VIN</text>
<text x="265.4" y="80.6">PH</text>
<text x="319.8" y="83.1">3.24k</text>
<text x="349" y="81.8">100nF</text>
<text x="60.7" y="84.4">10nF</text>
<text x="107.7" y="89.5">10k</text>
<text x="157.2" y="88.2">10nF</text>
<text x="249.2" y="85.6">VSENSE</text>
<text x="263.5" y="85.6">GND</text>
<text x="263.9" y="88.2">ENA</text>
<text x="290.6" y="89.5">10uF</text>
<text x="140.7" y="95.8">0</text>
<text x="248.7" y="92">TPS5430DDAR</text>
<text x="57.2" y="111.3">1</text>
<text x="57.2" y="108.8">2</text>
<text x="121.7" y="108.5">22uF</text>
<text x="133.1" y="108.5">22uF</text>
<text x="144.5" y="108.5">100nF</text>
<text x="252.5" y="118.7">100nF</text>
<text x="278.8" y="115.1">VIN</text>
<text x="278.8" y="117.6">VSS</text>
<text x="291" y="115.1">VOUT</text>
<text x="338.8" y="114.9">1k</text>
<text x="277.9" y="125">ME6211C33M5G-N</text>
<text x="278.8" y="120.2">CE</text>
<text x="294" y="120.2">NC</text>
<text x="310.9" y="121.2">10uF</text>
<text x="322.3" y="121.2">4.7uF</text>
<text x="87.7" y="141.8">+</text>
<text x="88.2" y="144.3">-</text>
<text x="126.7" y="146.6">100k</text>
<text x="133.1" y="149.2">V24_ADC</text>
<text x="149.6" y="149.2">PC5</text>
<text x="252.5" y="155.5">100nF</text>
<text x="278.8" y="151.9">IN</text>
<text x="278.8" y="154.5">GND</text>
<text x="287.4" y="151.9">OUT</text>
<text x="87.7" y="160.8">+</text>
<text x="126.7" y="156.8">10k</text>
<text x="136.9" y="156.8">100nF</text>
<text x="278.8" y="157">EN</text>
<text x="288.3" y="157">N/C</text>
<text x="308.4" y="159.3">10uF</text>
<text x="319.8" y="158">100nF</text>
<text x="88.2" y="163.4">-</text>
</g>
<g font-size="2.2" fill="#999">
<text x="82.3" y="108.5">C69</text>
<text x="82.3" y="111.1">470uF</text>
<text x="88.6" y="186">M1</text>
<text x="97.5" y="186">M2</text>
<text x="106.4" y="186">M3</text>
<text x="114" y="186">M4</text>
<text x="88.6" y="188.5">M3螺丝 M3螺丝 M3螺丝M3螺丝</text>
</g>
</svg>
